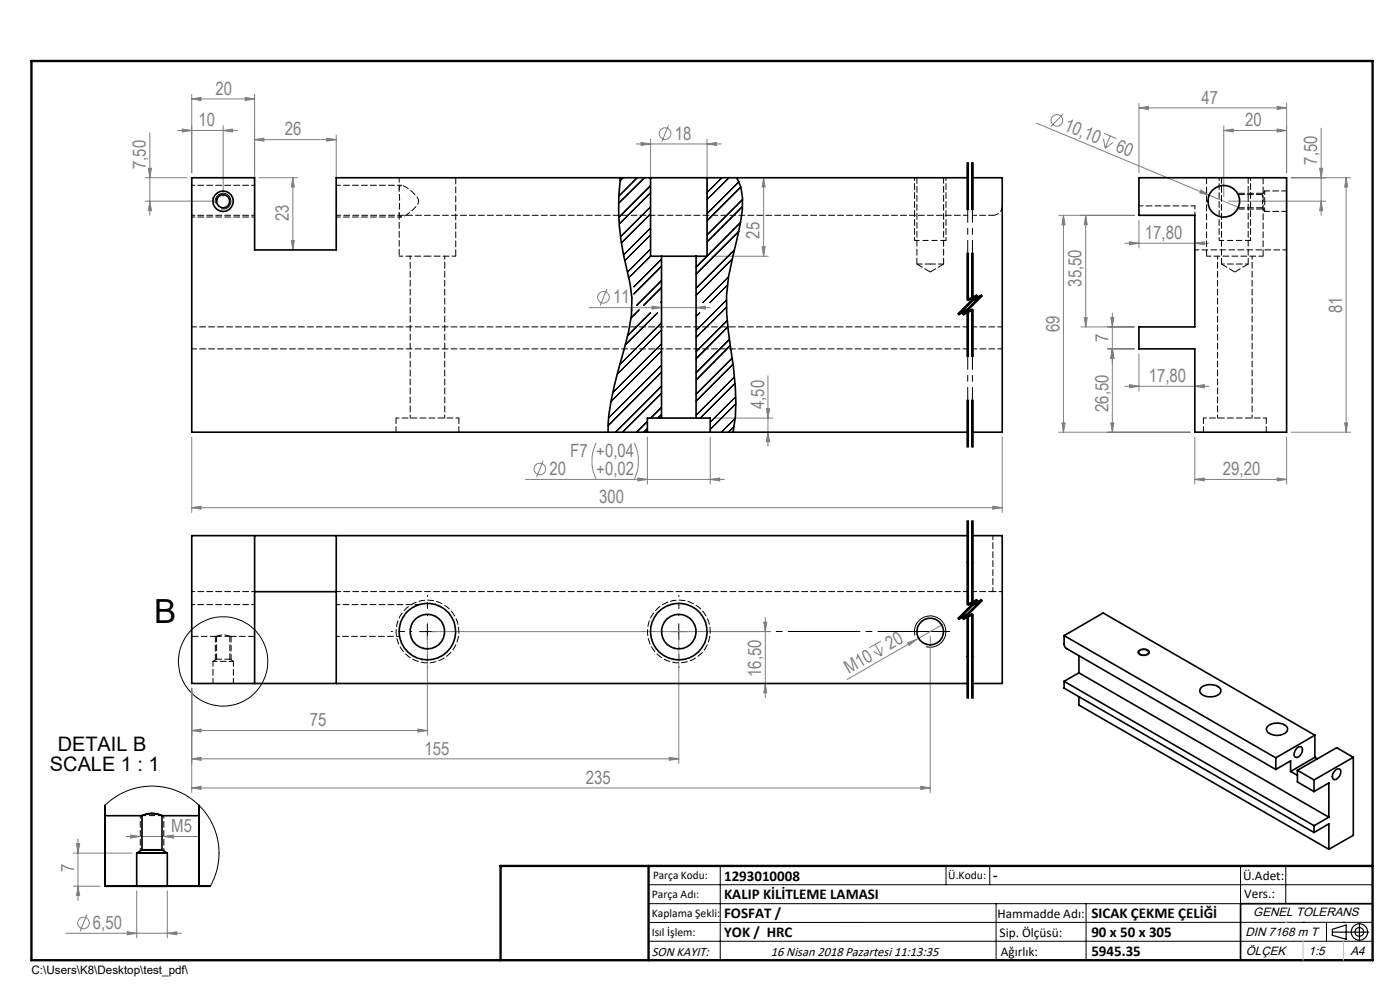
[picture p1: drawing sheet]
<svg xmlns="http://www.w3.org/2000/svg" width="297mm" height="210mm" viewBox="0 0 297 210" stroke-linecap="round" stroke-linejoin="round" font-family="sans-serif">
<g fill="none" stroke="#808080" stroke-width=".21">
<path d="M40.7 20v16.7M54 20v32M30.8 37.7h8.9M31.5 35.7h.6l-.3 2zM31.8 28.2v17.5M37.7 27.7h12.6M38.7 27.4l2 .3-2 .3zM40.7 21l2-.3v.6zM40.7 21h13.3M47.3 27.7l2-.3v.6zM47.3 26.7v15M52 20.7l2 .3-2 .3z"/>
<path d="M54 29.6l2-.3v.6zM54 29.6h17.3M55 37.7h8.1M62.1 37.7l.3 2h-.6zM62.1 37.7v15.3M69.3 29.3l2 .3-2 .3zM71.3 28.6v23.4M135 30.5h18M136 30.2l2 .3-2 .4zM138 29.5v23.9M141.8 26.6l-1.4 3.5M150 30.5l2-.3v.7z"/>
<path d="M150 29.5v23.9M162 37.7l.3 2h-.6zM162 37.7v16.7M219.9 26.1l36.6 15.3M225.5 24.2l-2.6 2.7M234.1 29.4l.4 2M234.2 28.3l2.6 1.1M235.5 28.8l-1 2.6M236.1 30.3l-1.6 1.1M241.6 22.9l2-.3v.6zM241.6 21.9v14.8M241.6 22.9h31.3"/>
<path d="M259.6 27.7l2-.3v.6zM259.6 27.7h13.3M259.6 26.7v15M270.9 22.6l2 .3-2 .3zM270.9 27.4l2 .3-2 .3zM272.9 21.9v14.8M273.9 37.7h12.7M280 35.7h.6l-.3 2zM280.3 27.2v18.5M285.6 37.7l.3 2h-.6zM285.6 37.7v54M30.8 42.7h15.5"/>
<path d="M31.8 42.7l.3 2h-.6zM61.8 51h.6l-.3 2zM151 54.4h12M161.7 52.3h.6l-.3 2.1zM224.6 45.7h16M225.6 45.7v46M225.6 45.7l.4 2h-.7zM230.3 45.7v23.6M230.3 45.7l.3 2h-.6zM238.6 51.6h17.9M239.6 51.3l2 .3-2 .3zM241.6 46.7v5.9"/>
<path d="M253.5 51.6l2-.3v.6zM254.8 40.3l1.7 1.1-2-.5zM256.5 41.4l6.2 2.6M260.6 42.7h20.7M280.3 42.7l.3 2h-.6zM125 65.3h25.7M128.7 61.3l-1.4 3.5M138.3 64.9l2 .4-2 .3zM147.7 65.3l1.9-.4v.7zM162.9 79.7v15M229.3 69.3h11.3M230 67.4h.6l-.3 1.9z"/>
<path d="M235 74h5.6M235.7 67.4h.6l-.3 1.9zM236 66.3v25.4M236 74l.3 2h-.6zM241.6 75v7.9M40.7 92.7v16M115.2 97.7l-1.4 3.5M126.5 93.9a9 9 0 0 0 0 7.8M134.5 93.9a9 9 0 0 1 0 7.8M137.3 92.7v10M150.7 92.7v10M151.7 88.7h12.2"/>
<path d="M162.6 86.7h.7l-.4 2zM162.9 91.7l.4 2h-.7zM212.6 92.7v16M224.6 91.7h27.9M225.3 89.7h.7l-.4 2zM235.7 89.7h.6l-.3 2zM238.6 81.9h17.9M239.6 81.6l2 .3-2 .4zM253.5 81.9l2-.3v.7zM253.5 92.7v10M272.9 92.7v10M273.9 91.7h12.7"/>
<path d="M285.3 89.7h.6l-.3 2zM40.7 107.7l2-.3v.6zM40.7 107.7h171.9M111.5 101.7h42.2M135.3 101.4l2 .3-2 .3zM150.7 101.7l2-.3v.6zM210.6 107.4l2 .3-2 .3zM253.5 101.7l2-.3v.6zM253.5 101.7h19.4M270.9 101.4l2 .3-2 .3zM90.7 135v21M91.7 134h71.6"/>
<path d="M144 135v27M162 132h.7l-.4 2zM162.3 131v17M185.3 138.2l1.7 .9M185.7 136.7l1.3 2.4M186.9 136l-2.5 1.4M187.1 137.2l-.1 1.9M192.5 136.3l2-.7-1.6 1.3zM197.3 135v33.1M200.2 132.3l-20.5 11.8M40.7 155l2-.4v.7zM40.7 146v22.1"/>
<path d="M40.7 155h50M88.7 154.6l2 .4-2 .3zM162.3 145l.4 2h-.7zM16.2 179h.7l-.4 2zM16.5 178v13M26.7 177.4h15.6M27.7 177.1l2 .3-2 .4zM34.7 177.4l2.1-.3v.7zM40.7 161l2-.4v.7zM40.7 167.1l2-.3v.7zM40.7 161h103.3M40.7 167.1h156.6"/>
<path d="M142 160.6l2 .4-2 .3zM195.3 166.8l2 .3-2 .4zM14 198h24.5M15.6 181h12.4M15.6 188h5.6M16.5 188l.4 2h-.7zM18.4 194l-1.4 3.5M27 197.7l2 .3-2 .3zM29 189v10M35.5 198l2-.3v.6zM35.5 189v10"/>
<circle cx="141.1" cy="28.3" r="1.23"/>
<circle cx="224.2" cy="25.5" r="1.23"/>
<circle cx="128" cy="63.1" r="1.23"/>
<circle cx="114.5" cy="99.5" r="1.24"/>
<circle cx="17.7" cy="195.8" r="1.23"/>
</g>
<g fill="none" stroke="#000" stroke-width=".21">
<path d="M205.1 34.5v10M205.3 34.5v10M205.5 34.5v10M206.1 34.5v10M206.3 34.5v10M206.5 34.5v10M45.7 43.1a1.68 1.68 0 0 1 1.5-2.1 1.68 1.68 0 0 1 1.8 1.8 1.68 1.68 0 0 1-2.1 1.5M205.1 53.7v10M205.3 53.7v10l2-1-4 4 2-1v10M205.5 53.7v10zM206.1 53.7v10M206.3 53.7v10l2-1-4 4 2-1v10"/>
<path d="M206.5 53.7v10M205.1 65.7v10M205.2 65.5l-2 1M205.4 65.8l-2 1M205.5 65.7v10M206.1 65.7v10M206.2 65.5l-2 1M206.4 65.8l-2 1M206.5 65.7v10M207.2 62.5l-4 4M207.2 62.5l-2 1M207.4 62.8l-2 1"/>
<path d="M207.4 62.8l-4 4M208.2 62.5l-4 4M208.2 62.5l-2 1M208.4 62.8l-2 1M208.4 62.8l-4 4M205.1 84.8v10M205.3 84.8v10M205.5 84.8v10M206.1 84.8v10M206.3 84.8v10M206.5 84.8v10M205.1 110.4v17.9"/>
<path d="M205.3 110.4v17.9l2-1-4 4 2-1v17.8M205.5 119.4v8.9zM205.5 110.4v9M206.1 110.4v17.9M206.3 110.4v17.9l2-1-4 4 2-1v17.8M206.5 110.4v17.9M89 134h3.3M90.7 132.3v3.3M142.3 134h3.4M144 132.3v3.3M194.1 134.8a3.3 3.3 0 0 1 2.9-4.2 3.3 3.3 0 0 1 3.7 3.7 3.3 3.3 0 0 1-4.2 2.9M205.1 130.3v17.8"/>
<path d="M205.2 130.1l-2 1M205.4 130.4l-2 1M205.5 130.3v17.8M206.1 130.3v17.8M206.2 130.1l-2 1M206.5 130.3v17.8M207.2 127.2l-4 4M207.2 127.1l-2 1M207.4 127.4l-2 1M207.4 127.4l-4 4M208.2 127.2l-4 4M208.2 127.1l-2 1"/>
<path d="M208.4 127.4l-2 1M208.4 127.4l-4 4 2-1M241.5 138a1.5 1.5 0 0 1 2.4 .4 1.43 1.43 0 0 1-2.5 0zM137.6 187.7h153.6M137.6 191.7h153.6M137.6 199.7h153.6M152.8 183.7v20M200.7 183.7v4M210 183.7v4M211.3 191.7v12M230.4 191.7v12M263.2 183.7v20"/>
<path d="M272.8 183.7v8M276.4 195.6h.1M281.4 195.6v4.1M285 195.6h.1M291.2 195.6l-153.6 .1"/>
<circle cx="47.3" cy="140.3" r="9.5"/>
</g>
<path d="M200.6 51h-6.6M265.2 51h-6.6" fill="none" stroke="#000" stroke-width=".21" stroke-dasharray="1.3 .6" stroke-dashoffset=".2" stroke-linecap="butt"/>
<path d="M29.8 173h5" fill="none" stroke="#000" stroke-width=".21" stroke-dasharray="1.3 .6" stroke-linecap="butt"/>
<path d="M45.7 135h3.3" fill="none" stroke="#000" stroke-width=".21" stroke-dasharray="1.3 .6" stroke-dashoffset="-.1" stroke-linecap="butt"/>
<g fill="none" stroke="#000" stroke-width=".25">
<path d="M282.6 197.7h7.8M282.6 197.1l3-.9v3l-3-.8zM288.4 195.8v3.8M106.2 203.7h185"/>
<circle cx="288.4" cy="197.7" r="1.74"/>
<circle cx="288.4" cy="197.7" r=".93"/>
</g>
<path d="M87.3 134h-4.3M90.7 130.6v-4.3M90.7 137.3v4.3M94 134h4.3M140.7 134h-4.4M144 130.6v-4.3M144 137.3v4.3" fill="none" stroke="#000" stroke-width=".21" stroke-dasharray="15.2 1.3 1.3 1.3" stroke-dashoffset="15"/>
<path d="M147.3 134h55" fill="none" stroke="#000" stroke-width=".21" stroke-dasharray="15.2 1.3 1.3 1.3" stroke-dashoffset="-.8"/>
<path d="M262.6 44.3h5.4M268 41h-5.4" fill="none" stroke="#000" stroke-width=".21" stroke-dasharray="1.3 .6" stroke-dashoffset="-.2"/>
<path d="M194 37.7v13.3M258.6 37.7v13.3M200.7 51v-13.3M265.3 51v-13.3" fill="none" stroke="#000" stroke-width=".21" stroke-dasharray="1.3 .6" stroke-dashoffset=".6"/>
<path d="M200.7 51h-.1M265.3 51h-.1M45.7 135v5M49 140v-5" fill="none" stroke="#000" stroke-width=".21" stroke-dasharray="1.3 .6"/>
<path d="M29.8 173v7.5M34.8 180.5v-7.5" fill="none" stroke="#000" stroke-width=".21" stroke-dasharray="1.3 .6" stroke-dashoffset=".7"/>
<path d="M205.3 34.5v29.2M206.3 34.5v29.2M205.3 65.7v29.1M206.3 65.7v29.1" fill="none" stroke="#000" stroke-width=".21" stroke-dasharray="6.3 1.3 1.3 1.3" stroke-dashoffset="3.8"/>
<g fill="none" stroke="#000" stroke-width=".21" stroke-dasharray="6.3 1.3 1.3 1.3">
<path d="M203.3 66.7l2-1M204.3 66.7l2-1M205.3 63.7l2-1M205.3 64.7l-2 2M206.3 63.7l2-1M206.3 64.7l-2 2M207.3 62.7l-2 2M208.3 62.7l-2 2M203.3 131.3l2-1M204.3 131.3l2-1M205.3 128.3l2-1M205.3 129.3l-2 2"/>
<path d="M206.3 128.3l2-1M206.3 129.3l-2 2M207.3 127.3l-2 2M208.3 127.3l-2 2"/>
</g>
<path d="M205.3 110.4v17.9M206.3 110.4v17.9M205.3 130.3v17.8M206.3 130.3v17.8" fill="none" stroke="#000" stroke-width=".21" stroke-dasharray="6.3 1.3 1.3 1.3" stroke-dashoffset="-.7"/>
<path d="M291.2 191.7h-28v12" fill="none" stroke="#000" stroke-width=".35"/>
<path d="M6.7 12.9h284.5v190.8h-284.5zM137.6 183.7v20M291.2 183.7h-185v20" fill="none" stroke="#000" stroke-width=".5"/>
<path d="M276.4 199.7v4M285 199.7v4" fill="none" stroke="#c0c0c0" stroke-width=".21"/>
<path d="M272.8 195.6h.1" fill="none" stroke="#c0c0c0" stroke-width=".25"/>
<g fill="#808080">
<path d="M254.8 40.3l1.7 1.1-2-.5z"/>
<path d="M192.5 136.3l2-.7-1.6 1.3z"/>
<path d="M253.5 81.9l2-.3v.7zM239.6 81.6l2 .3-2 .4zM253.5 51.6l2-.3v.6zM239.6 51.3l2 .3-2 .3zM270.9 101.4l2 .3-2 .3zM253.5 101.7l2-.3v.6z"/>
<path d="M35.5 198l2-.3v.6zM27 197.7l2 .3-2 .3z"/>
<path d="M38.7 27.4l2 .3-2 .3zM47.3 27.7l2-.3v.6z"/>
<path d="M54 29.6l2-.3v.6zM69.3 29.3l2 .3-2 .3z"/>
<path d="M136 30.2l2 .3-2 .4zM150 30.5l2-.3v.7z"/>
<path d="M210.6 107.4l2 .3-2 .3zM40.7 107.7l2-.3v.6zM52 20.7l2 .3-2 .3zM40.7 21l2-.3v.6zM147.7 65.3l1.9-.4v.7zM138.3 64.9l2 .4-2 .3z"/>
<path d="M230 67.4h.6l-.3 1.9zM230.3 45.7l.3 2h-.6zM235.7 89.7h.6l-.3 2zM236 74l.3 2h-.6zM236 74l.3 2h-.6zM235.7 67.4h.6l-.3 1.9zM225.3 89.7h.7l-.4 2zM225.6 45.7l.4 2h-.7z"/>
<path d="M285.6 37.7l.3 2h-.6zM285.3 89.7h.6l-.3 2zM280 35.7h.6l-.3 2zM280.3 42.7l.3 2h-.6zM31.8 42.7l.3 2h-.6zM31.5 35.7h.6l-.3 2zM61.8 51h.6l-.3 2zM62.1 37.7l.3 2h-.6zM162.9 91.7l.4 2h-.7zM162.6 86.7h.7l-.4 2zM161.7 52.3h.6l-.3 2.1zM162 37.7l.3 2h-.6z"/>
<path d="M162 132h.7l-.4 2zM162.3 145l.4 2h-.7zM16.2 179h.7l-.4 2zM16.5 188l.4 2h-.7z"/>
<path d="M241.6 22.9l2-.3v.6zM270.9 22.6l2 .3-2 .3zM259.6 27.7l2-.3v.6zM270.9 27.4l2 .3-2 .3z"/>
<path d="M40.7 155l2-.4v.7zM88.7 154.6l2 .4-2 .3zM40.7 161l2-.4v.7zM142 160.6l2 .4-2 .3zM40.7 167.1l2-.3v.7zM195.3 166.8l2 .3-2 .4zM27.7 177.1l2 .3-2 .4zM34.7 177.4l2.1-.3v.7z"/>
<path d="M135.3 101.4l2 .3-2 .3zM150.7 101.7l2-.3v.6z"/>
</g>
<g fill="none" stroke="#000" stroke-width=".35">
<path d="M131.6 37.7a50.4 50.4 0 0 0 1.4 19.4 24.7 24.7 0 0 1 .3 13.4l-1 3.9a79.1 79.1 0 0 0-3.3 15.5v1.8M138 37.7h12M138 37.7h-66.7v15.3h-17.3v-15.3h-13.3v54h96.6M138 37.7v16.7h2.3M150 37.7h55.3M150 37.7v16.7h-2.3M156.3 37.7a13.8 13.8 0 0 1 .8 9.5l-1.6 7.2a38 38 0 0 0-1 15.9 88.1 88.1 0 0 1 1.5 18.1l-.5 3.3M206.3 37.7h6.3v54h-6.3M241.6 37.7h31.3v54h-19.4v-17.7h-11.9v-4.7h11.9v-23.6h-11.9zM140.3 54.4h7.4M140.3 54.4v34.3M147.7 54.4v34.3"/>
<path d="M137.3 91.7h13.4M140.3 88.7h7.4M140.3 88.7h-3v3M147.7 88.7h3v3M150.7 91.7h54.6M54 113.6v31.4M71.3 113.6v31.4M205.3 113.6h-164.6v31.4h164.6M206.3 113.6h6.3v31.4h-6.3M54 125.5h17.3M225.7 134.8v2l.6 .8 44.4 25.6M225.7 134.8l45 26"/>
<path d="M225.7 134.8l8.3-4.8 44.9 26M228.9 139.1v3.6M241.7 138.1a1.28 1.28 0 0 1 2 .3 1.28 1.28 0 0 1-2.1 0zM225.7 144.5v1.5l53.1 30.6M225.7 144.5l53.1 30.6M228.9 142.7l53 30.6M228.9 147.8v1.8l53 30.6M228.9 142.7l-3.2 1.8M254.7 145.9a3 3 0 0 1 4.3 .4 1.44 1.44 0 0 1-1.6 1.5 2.53 2.53 0 0 1-2.9-1.1zM269.1 153.9a3 3 0 0 1 4 .5l.1 .2a2.03 2.03 0 0 1-2.5 1.4 1.77 1.77 0 0 1-2-1.4zM275.2 158.6a.63 .63 0 0 1 .9-.1 .63 .63 0 0 1 .2 .8 1.47 1.47 0 0 1-1.5 1.3 1.33 1.33 0 0 1 .4-2zM278.9 156v4.6"/>
<path d="M278.9 156l-8.2 4.8M22.3 170.9v2.1zM22.3 173h7.8v7.3l-1.1 .7v7M22.3 170.9v17.1h22.3M30.2 173a5.2 5.2 0 0 1 4.1 0 5 5 0 0 0-4.2 0zM34.3 173h7.9M34.4 173v7.3l1.1 .7v7M42.2 170.9v2.1zM42.2 170.9v17.1M270.7 163.2l3.1-1.8v2.2M270.7 160.8v2.4M273.8 163.6l1.4 .9"/>
<path d="M275.2 163.4v2.5l3.6 2M275.2 163.4l3.6 2M278.8 165.4v2.5M278.8 175.1v1.5M278.8 167.9l3.1-1.8v7.2M278.8 176.6l3.1-1.8v5.4M278.9 160.6l-5.1 3M278.9 160.6l.6 .4M281.9 173.3l-3.1 1.8M283.3 163.4a.66 .66 0 0 1 .9-.2 .66 .66 0 0 1 .2 .9 1.37 1.37 0 0 1-1.5 1.2 1.41 1.41 0 0 1 .4-1.9zM287.1 160.6l-3.5-2-8.4 4.8M287.1 160.6l-8.3 4.8"/>
<path d="M287.1 160.6v16.6l-5.2 3M29 188h6.5zM29 181h6.5zM30.1 180.3h4.3z"/>
<circle cx="47.3" cy="42.7" r="2.17"/>
<circle cx="47.3" cy="42.7" r="1.4"/>
<circle cx="259.6" cy="42.7" r="3.4"/>
<circle cx="90.7" cy="134" r="3.7"/>
<circle cx="90.7" cy="134" r="6"/>
<circle cx="144" cy="134" r="3.7"/>
<circle cx="144" cy="134" r="6"/>
<circle cx="197.3" cy="134" r="2.83"/>
</g>
<path d="M84.7 54.3h6M90.7 54.3h6M268.3 42.7v2.1M268.3 40.5v2.2M88.8 128.3h-17.5" fill="none" stroke="#000" stroke-width=".21" stroke-dasharray="1.3 .6" stroke-dashoffset=".5"/>
<path d="M259.1 56h5.7M267.8 42.7v1.4M267.8 41.3v1.4M89.5 127.4a6.7 6.7 0 0 1 7.6 8.4 6.7 6.7 0 0 1-11 3 6.7 6.7 0 0 1 2.2-11.1l1.2-.3M142.8 127.4a6.7 6.7 0 0 1 7.6 8.4 6.7 6.7 0 0 1-10.9 3 6.7 6.7 0 0 1 2.2-11.1l1.1-.3" fill="none" stroke="#000" stroke-width=".21" stroke-dasharray="1.3 .6" stroke-dashoffset=".7"/>
<g fill="none" stroke="#000" stroke-width=".21" stroke-dasharray="1.3 .6" stroke-dashoffset=".4">
<path d="M85.2 39.3h-13.9M71.3 46h13.9M88.8 42.5a2.39 2.39 0 0 1-1.4 2.2l-1.9 1.3h-.5l-.2-.3-.1-5.5 .1-.6 .2-.3a5.4 5.4 0 0 1 3.7 2.8l.1 .4M210.6 45.7h-4.3M253.5 53h19.5M253.5 43.7h-11.9M267.8 44.1l.5 .7M268.3 40.5l-.5 .8M210.6 113.6v11.9M45.9 139.8l-.7 .5M210.6 125.5h-4.3M49.5 140.3h-4.3"/>
<path d="M49.5 140.3l-.8-.5"/>
</g>
<g fill="none" stroke="#000" stroke-width=".21" stroke-dasharray="1.3 .6" stroke-dashoffset=".6">
<path d="M54 39.3h-13.3M40.7 46h13.3M54 45.7h-13.3M87 54.3v34.4M253.5 45.7v-2M258.3 54.3v34.4M94.3 88.7v-34.4M97.3 88.7h-13.3M265.6 88.7v-34.4M268.6 88.7h-13.3M54 125.5h-13.3M54 128.3h-13.3"/>
<path d="M71.3 135h13.5M210.6 125.5h2"/>
</g>
<path d="M84.7 37.7v2.6M205.3 45.7h-134M256 54.3h12M212.6 69.3h-6.3M212.6 74h-6.3M205.3 125.5h-134" fill="none" stroke="#000" stroke-width=".21" stroke-dasharray="1.3 .6" stroke-dashoffset=".3"/>
<path d="M194.5 56h2.8M197.3 56h2.9M268.3 44.8h4.7M273 40.5h-4.7M205.3 69.3h-164.6M205.3 74h-164.6M48.7 139.8h-2.8M45.2 140.3v4.7M49.5 145v-4.7" fill="none" stroke="#000" stroke-width=".21" stroke-dasharray="1.3 .6" stroke-dashoffset=".2"/>
<path d="M194.5 37.7v18.3M259.1 37.7v18.3M200.2 56v-18.3M210.6 45.7a2 2 0 0 0 2-2M262.7 44.1h5.1M264.8 56v-18.3M267.8 41.3h-5.1" fill="none" stroke="#000" stroke-width=".21" stroke-dasharray="1.3 .6"/>
<path d="M84 88.7v3M97.3 91.7v-3M255.3 88.7v3M268.6 91.7v-3M45.9 135v4.8M48.7 135a3.4 3.4 0 0 0-2.8 0M48.7 139.8v-4.8" fill="none" stroke="#000" stroke-width=".21" stroke-dasharray="1.3 .6" stroke-dashoffset=".1"/>
<path d="M256 37.7v16.6M96.7 54.3v-16.6M194.5 56l2.8 1.7M197.3 57.7l2.9-1.7M259.1 56l2.9 1.7M262 57.7l2.8-1.7M268 54.3v-16.6M40.7 135h5.2M48.7 135h5.3" fill="none" stroke="#000" stroke-width=".21" stroke-dasharray="1.3 .6" stroke-dashoffset="-.1"/>
<g fill="none" stroke="#000" stroke-width=".21">
<path d="M132.2 37.7l-.6 .6M135.2 37.7l-3.9 3.9M136.7 37.7l-5.5 5.4M138 39.4l-6.7 6.7M150.2 37.7l-.2 .1M153.1 37.7l-3.1 3.1M154.7 37.7l-4.7 4.6M156.8 38.6l-6.8 6.7M157.2 39.7l-7.2 7.1M138 43.9l-6.4 6.3M138 48.4l-5.7 5.7M138 52.8l-4.9 4.9"/>
<path d="M138 40.9l-6.6 6.6M138 45.4l-6.2 6.1M138 49.8l-5.5 5.5M138 54.4l-4.6 4.5M140.3 55l-5.8 5.8M140.3 56.5l-5.8 5.9M140.3 59.5l-5.2 5.3M150 54.4l-2.3 2.2M154.6 58.7l-5.5 5.5M155.3 55l-7.6 7.6M155.8 53l-8.1 8.1M156.7 49.1l-9 9"/>
<path d="M157.1 47.2l-7.1 7.1M157.5 43.8l-7.5 7.5M157.6 42.3l-7.6 7.5M134.1 65.7v.1M135.6 65.7l-1.7 1.7M138 66.3l-4.8 4.8M139.5 66.3l-6.9 6.9M140.3 64l-.2 .2M140.3 68.5l-8.8 8.8M140.3 72.9l-10.3 10.4M140.3 77.5l-11.2 11.2M140.3 61l-3.7 3.8"/>
<path d="M140.3 70l-9.3 9.4M140.3 74.5l-10.7 10.7M140.3 78.9l-11.3 11.4M148.4 66.3l-.7 .8M154.1 65.2l-6.4 6.4M154.1 63.7l-6.4 6.4M154.3 68l-6.6 6.6M154.3 60.5l-3.7 3.7M154.4 69.3l-6.7 6.8M154.8 72l-7.1 7.1M154.9 73.3l-7.2 7.3M155.3 75.9l-7.6 7.7"/>
<path d="M155.5 77.2l-7.8 7.9M155.8 79.9l-8.1 8.2M137.3 89.4l-2.2 2.3M137.3 90.9l-.7 .8M140.3 81.9l-9.7 9.8M140.3 86.4l-2.2 2.3M140.3 83.4l-8.2 8.3M140.3 87.9l-.7 .8M155.8 90.5l-1.3 1.2M155.9 81.3l-7.3 7.4M156 88.8l-3 2.9M156.1 84.2l-5.4 5.4"/>
<path d="M156.1 85.6l-5.4 5.5M22.3 170.9l1.9-1.6 2-1.2 3-1 2.4-.4 2.8 .2 1.9 .4 2.3 .9 2.5 1.7 2.1 2 1.3 1.8 1 2.1 .6 2.1 .4 2.4-.2 2.8-.7 2.7-1 2.2"/>
</g>
<path d="M84.7 45.1v9.2" fill="none" stroke="#000" stroke-width=".21" stroke-dasharray="1.3 .6" stroke-dashoffset="-.2"/>
<path d="M42.1 188a.17 .17 0 0 1 .3 0 .17 .17 0 0 1-.3 0zM22.1 188a.17 .17 0 0 1 .3 0 .17 .17 0 0 1-.3 0z" fill="#000"/>
<text font-size="7.1" x="32.7" y="132.2">B</text>
<g font-size="4.2">
<text x="12.2" y="159.4">DETAIL B</text>
<text x="10.6" y="163.6">SCALE 1 : 1</text>
</g>
<g font-size="3.9" fill="#808080">
<text x="45.7" y="20.1">20</text>
<text x="254.9" y="22">47</text>
<text x="42.1" y="26.8">10</text>
<text x="60.4" y="28.7">26</text>
<text x="143.1" y="29.6">18</text>
<text x="225.5" y="27.5" transform="rotate(23 225.5 27.5)">10,10</text>
<text x="264.2" y="26.8">20</text>
<text x="30.9" y="35.9" transform="rotate(-90 30.9 35.9)">7,50</text>
<text x="236.5" y="32.1" transform="rotate(23 236.5 32.1)">60</text>
<text x="279.4" y="34.9" transform="rotate(-90 279.4 34.9)">7,50</text>
<text x="61.3" y="46.9" transform="rotate(-90 61.3 46.9)">23</text>
<text x="161.1" y="50.6" transform="rotate(-90 161.1 50.6)">25</text>
<text x="242.9" y="50.7">17,80</text>
<text x="130.1" y="64.4">11</text>
<text x="229.5" y="60.8" transform="rotate(-90 229.5 60.8)">35,50</text>
<text x="224.8" y="70.5" transform="rotate(-90 224.8 70.5)">69</text>
<text x="284.7" y="66.4" transform="rotate(-90 284.7 66.4)">81</text>
<text x="235.1" y="72.6" transform="rotate(-90 235.1 72.6)">7</text>
<text x="243.7" y="81">17,80</text>
<text x="162.1" y="86.8" transform="rotate(-90 162.1 86.8)">4,50</text>
<text x="235.1" y="87.4" transform="rotate(-90 235.1 87.4)">26,50</text>
<text x="116.6" y="100.8">20</text>
<text x="121" y="96.9">F7 +0,04</text>
<text x="126.5" y="100.8">+0,02</text>
<text x="259.4" y="100.8">29,20</text>
<text x="127.1" y="106.8">300</text>
<text x="188.9" y="137.9" transform="rotate(-30 188.9 137.9)">20</text>
<text x="161.5" y="143.6" transform="rotate(-90 161.5 143.6)">16,50</text>
<text x="180.1" y="143" transform="rotate(-30 180.1 143)">M10</text>
<text x="65.7" y="154.1">75</text>
<text x="90.1" y="160.1">155</text>
<text x="124.3" y="166.2">235</text>
<text x="36.3" y="176.6">M5</text>
<text x="15.7" y="185" transform="rotate(-90 15.7 185)">7</text>
<text x="19.7" y="197.1">6,50</text>
</g>
<g font-size="3.2">
<text x="153.6" y="186.8">1293010008</text>
<text x="153.6" y="190.8">KALIP KİLİTLEME LAMASI</text>
<text x="210.7" y="186.6">-</text>
<text x="153.6" y="194.8">FOSFAT /</text>
<text x="231.5" y="194.8">SICAK ÇEKME ÇELİĞİ</text>
<text x="153.6" y="198.8">YOK / HRC</text>
<text x="231.5" y="198.7">90 x 50 x 305</text>
<text x="231.5" y="202.8">5945.35</text>
</g>
<g font-size="2.8">
<text x="263.7" y="186.7">Ü.Adet:</text>
<text x="263.9" y="190.5">Vers.:</text>
<text x="211.6" y="194.8">Hammadde Adı:</text>
<text x="138.3" y="202.8">SON KAYIT:</text>
<text x="163.5" y="202.8">16 Nisan 2018 Pazartesi 11:13:35</text>
<text x="212.1" y="198.7">Sip. Ölçüsü:</text>
<text x="212.3" y="202.7">Ağırlık:</text>
</g>
<g font-size="2.6">
<text x="265.9" y="194.4">GENEL TOLERANS</text>
<text x="264.2" y="198.5">DIN 7168 m T</text>
<text x="264.3" y="202.6">ÖLÇEK</text>
<text x="277.6" y="202.6">1:5</text>
<text x="286.5" y="202.6">A4</text>
</g>
<g font-size="2.5">
<text x="138.3" y="190.5">Parça Adı:</text>
<text x="138.5" y="186.5">Parça Kodu:</text>
<text x="201.2" y="186.5">Ü.Kodu:</text>
<text x="138.3" y="194.5">Kaplama Şekli:</text>
<text x="138.3" y="198.6">Isıl İşlem:</text>
<text x="6.7" y="206.7">C:\Users\K8\Desktop\test_pdf\</text>
</g>
</svg>
